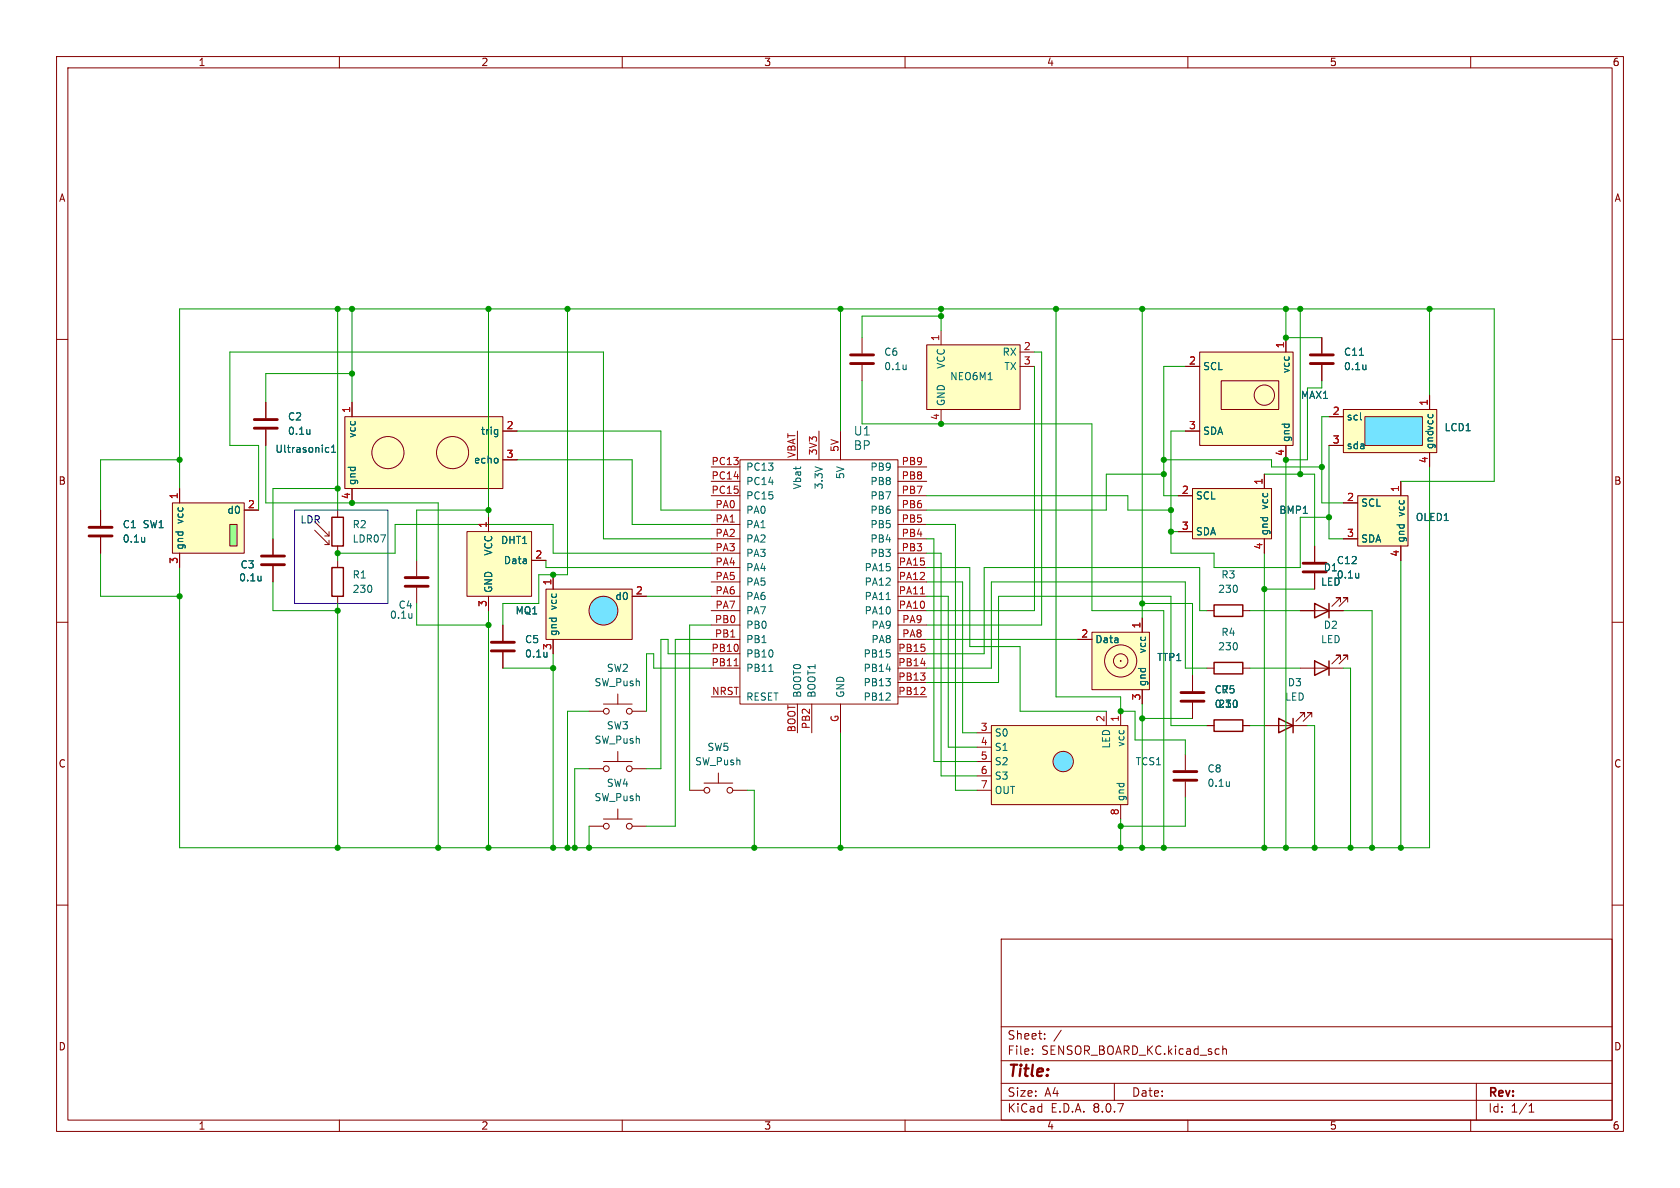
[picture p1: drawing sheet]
<svg xmlns="http://www.w3.org/2000/svg" width="297mm" height="210mm" viewBox="0 0 297 210" stroke-linecap="round" stroke-linejoin="round" font-family="sans-serif">
<g fill="none" stroke="#840000" stroke-width=".18">
<path d="M10 10h277v190h-277zM12 12h273v186h-273zM60 10v2M110 10v2M160 10v2M210 10v2M260 10v2M233.7 59.7v2.8M10 60h2M233.7 64.5v2.8M285 60h2M10 110h2"/>
<path d="M229.9 108h7.6M237 106.4v-.7h-.8h.8l-1.5 1.5M238.3 106.4v-.7h-.8h.8l-1.6 1.5M285 110h2M10 160h2M177 166h108v32h-108zM285 160h2M60 198v2M110 198v2M160 198v2M177 194.5h108M177 191.5h108"/>
<path d="M177 187.5h108M177 181.5h108M182.5 186.3v.1M182.5 185.5v.1M184.7 183.6v.1M184.7 182.8v.1M187.6 182.1l-1.3 2M197 191.5v3M210 198v2M216.2 184.9v1.5M216.2 185.5l.2-.1 .3 .1 .1 .9M260 198v2"/>
<path d="M261 191.5v6.5M270.3 196.6h.9M270.3 195.5l.4-.4v1.5"/>
</g>
<path d="M232.4 106.7l2.5 1.3-2.5 1.2zM234.9 106.7v2.5" fill="none" stroke="#840000" stroke-width=".25"/>
<path d="M231.6 64.3h4.1M231.6 62.7h4.1" fill="none" stroke="#840000" stroke-width=".51"/>
<path d="M240.3 62.8h.7M241.5 64.5v.8M241.5 65.2l-.1 .1" fill="none" stroke="#006464" stroke-width=".18"/>
<path d="M240 87.6h8.9v8.9h-8.9z" fill="#ffffc2"/>
<path d="M237.5 88.9h2.5M237.5 95.3h2.5M240 87.6h8.9v8.9h-8.9zM247.6 85.1v2.5M247.6 96.5v2.6" fill="none" stroke="#840000" stroke-width=".18"/>
<path d="M212.1 62.2h16.5v16.5h-16.5z" fill="#ffffc2"/>
<g fill="none" stroke="#840000" stroke-width=".18">
<path d="M227.3 59.7v2.5M209.5 64.8h2.6M209.5 76.2h2.6M212.1 62.2h16.5v16.5h-16.5zM215.9 67.3h10.2v5.1h-10.2zM227.3 78.7v2.6"/>
<circle cx="223.5" cy="69.9" r="1.8"/>
</g>
<path d="M193 111.8h10.2v10.1h-10.2z" fill="#ffffc2"/>
<g fill="none" stroke="#840000" stroke-width=".18">
<path d="M190.5 113h2.5M193 111.8h10.2v10.1h-10.2zM201.9 109.2v2.6M201.9 121.9v2.6"/>
<circle cx="198.1" cy="116.8" r="2.84"/>
<circle cx="198.1" cy="116.8" r="1.27"/>
</g>
<circle cx="198.1" cy="116.8" r=".08" fill="#840000" stroke="#840000" stroke-width=".18"/>
<path d="M237.5 72.4h16.5v7.6h-16.5z" fill="#ffffc2"/>
<path d="M241.3 73.7h10.2v5h-10.2z" fill="#74e3ff"/>
<path d="M234.9 73.7h2.6M234.9 78.7h2.6M237.5 72.4h16.5v7.6h-16.5zM241.3 73.7h10.2v5h-10.2zM252.7 69.9v2.5M252.7 80v2.6M209.5 133.4v2.7M209.5 138.2v2.8M223.5 128.3h7.6M230.6 126.7v-.7h-.7h.7l-1.5 1.5M231.9 126.7v-.7h-.8h.8l-1.5 1.5" fill="none" stroke="#840000" stroke-width=".18"/>
<path d="M240.6 74.2h.1M217.3 138.2v.8M217.3 138.9h.1" fill="none" stroke="#006464" stroke-width=".18"/>
<path d="M207.5 137.9h4.1M207.5 136.4h4.1" fill="none" stroke="#840000" stroke-width=".51"/>
<path d="M226.1 127l2.5 1.3-2.5 1.2zM228.6 127v2.5" fill="none" stroke="#840000" stroke-width=".25"/>
<path d="M210.8 86.4h14v8.9h-14z" fill="#ffffc2"/>
<path d="M208.3 87.6h2.5M208.3 94h2.5M210.8 86.4h14v8.9h-14zM223.5 83.8v2.6M223.5 95.3v2.5M213.4 118.1h1.2M219.7 118.1h1.3" fill="none" stroke="#840000" stroke-width=".18"/>
<path d="M214.6 117.1h5.1v2h-5.1z" fill="none" stroke="#840000" stroke-width=".25"/>
<path d="M175.3 128.3h24.1v13.9h-24.1z" fill="#ffffc2"/>
<circle cx="188" cy="134.6" r="1.8" fill="#a4e8ff" stroke="#a4e8ff" stroke-width=".18"/>
<g fill="none" stroke="#840000" stroke-width=".18">
<path d="M232.4 96.5v2.8M88.9 110.5v2.8M88.9 115.3v2.8M210.8 119.4v2.8M213.4 108h1.2M219.7 108h1.3M229.9 118.1h7.6M232.4 101.3v2.8M237 116.6v-.8h-.8h.8l-1.5 1.5M238.3 116.6v-.8h-.8h.8l-1.6 1.5M104.1 135.9h2.6M104.1 125.7h2.6"/>
<path d="M106.7 134.6h5.1M106.7 124.5h5.1M109.2 122.7v1.8M109.2 132.8v1.8M111.8 135.9h2.5M111.8 125.7h2.5M121.9 139.7h2.6M124.5 138.4h5M127 136.7v1.7M129.5 139.7h2.6M172.7 129.5h2.6M172.7 132.1h2.6"/>
<path d="M172.7 134.6h2.6M172.7 137.2h2.6M172.7 139.7h2.6M175.3 128.3h24.1v13.9h-24.1zM195.6 125.7v2.6M198.1 125.7v2.6M210.8 124.2v2.8M213.4 128.3h1.2M219.7 128.3h1.3M104.1 146.1h2.6M106.7 144.8h5.1M109.2 143v1.8"/>
<path d="M111.8 146.1h2.5M198.1 142.2v2.6"/>
<circle cx="107.2" cy="125.7" r=".51"/>
<circle cx="107.2" cy="135.9" r=".51"/>
<circle cx="111.3" cy="125.7" r=".51"/>
<circle cx="111.3" cy="135.9" r=".51"/>
<circle cx="125" cy="139.7" r=".51"/>
<circle cx="129" cy="139.7" r=".51"/>
<circle cx="188" cy="134.6" r="1.8"/>
<circle cx="107.2" cy="146.1" r=".51"/>
<circle cx="111.3" cy="146.1" r=".51"/>
</g>
<path d="M214.6 106.9h5.1v2.1h-5.1zM232.4 116.8l2.5 1.3-2.5 1.3zM234.9 116.8v2.6M214.6 127.3h5.1v2h-5.1z" fill="none" stroke="#840000" stroke-width=".25"/>
<path d="M230.4 99.6h4M86.9 115.1h4M86.9 113.5h4M230.4 101.1h4M208.8 124h4.1M208.8 122.4h4.1" fill="none" stroke="#840000" stroke-width=".51"/>
<path d="M96.7 115.3v.8M96.7 116l-.1 .1M240.2 101.3v.9M240.2 102.1h-.1" fill="none" stroke="#006464" stroke-width=".18"/>
<path d="M30.5 88.9h12.7v8.9h-12.7z" fill="#ffffc2"/>
<path d="M40.6 92.7h1.3v3.8h-1.3z" fill="#9bff8f"/>
<path d="M47 71.1v2.8M47 75.9v2.8M30.5 88.9h12.7v8.9h-12.7zM31.7 86.4v2.5M31.7 97.8v2.5M40.6 92.7h1.3v3.8h-1.3zM43.2 90.2h2.5" fill="none" stroke="#840000" stroke-width=".18"/>
<path d="M45 75.7h4M45 74.2h4" fill="none" stroke="#840000" stroke-width=".51"/>
<path d="M54.8 75.9v.9M54.8 76.7h-.1" fill="none" stroke="#006464" stroke-width=".18"/>
<path d="M163.8 61h16.5v11.4h-16.5z" fill="#ffffc2"/>
<path d="M166.4 58.4v2.6M163.8 61h16.5v11.4h-16.5zM166.4 72.4v2.5M180.3 62.2h2.6M180.3 64.8h2.6M17.8 90.2v2.8M17.8 95v2.8" fill="none" stroke="#840000" stroke-width=".18"/>
<path d="M15.7 94.7h4.1M15.7 93.2h4.1" fill="none" stroke="#840000" stroke-width=".51"/>
<path d="M25.6 95v.8M25.6 95.7l-.1 .1" fill="none" stroke="#006464" stroke-width=".18"/>
<path d="M61 73.7h27.9v12.7h-27.9z" fill="#ffffc2"/>
<g fill="none" stroke="#840000" stroke-width=".18">
<path d="M61 73.7h27.9v12.7h-27.9zM62.2 71.1v2.6M88.9 76.2h2.5M62.2 86.4v2.5M88.9 81.3h2.5"/>
<circle cx="68.6" cy="80" r="2.84"/>
<circle cx="80" cy="80" r="2.84"/>
</g>
<path d="M57.6 79.9h.5M57.6 79.2h.5M58.6 80h.7M58.6 79l.4-.3v1.3M87.9 75.9l.1 .1M88 75.9v1.1l-.1 .1M88 76.7l-.1 .1" fill="none" stroke="#006464" stroke-width=".18"/>
<path d="M82.5 94h11.5v11.4h-11.5z" fill="#ffffc2"/>
<g fill="none" stroke="#840000" stroke-width=".18">
<path d="M152.4 59.7v2.8M141 76.2v5.1M144.8 76.2v5.1M148.6 76.2v5.1M152.4 64.5v2.8M48.3 95.3v2.7M55.6 93.7l2.6 2.6M55.6 92.2l2.6 2.5M57.4 96.3h.8M57.4 94.7h.8M58.2 94v.7M58.2 95.5v.8"/>
<path d="M59.7 90.2v1.2M59.7 96.5v1.3M59.7 99.1v1.2M73.7 99.1v2.8M82.5 94h11.5v11.4h-11.5zM86.4 91.4v2.6M94 99.1h2.5M125.7 90.2h5.1M125.7 92.7h5.1M125.7 95.3h5.1M125.7 97.8h5.1M125.7 87.6h5.1"/>
<path d="M125.7 85.1h5.1M125.7 82.6h5.1M130.8 81.3h27.9v43.2h-27.9zM158.7 90.2h5.1M158.7 92.7h5.1M158.7 95.3h5.1M158.7 97.8h5.1M158.7 87.6h5.1M158.7 85.1h5.1M158.7 82.6h5.1M48.3 100.1v2.8M59.7 105.4v1.3"/>
<path d="M73.7 103.9v2.8M86.4 105.4v2.6M125.7 108h5.1M125.7 105.4h5.1M125.7 102.9h5.1M125.7 100.3h5.1M125.7 113h5.1M125.7 110.5h5.1M125.7 115.6h5.1M125.7 118.1h5.1M158.7 108h5.1M158.7 105.4h5.1"/>
<path d="M158.7 102.9h5.1M158.7 100.3h5.1M158.7 113h5.1M158.7 110.5h5.1M158.7 115.6h5.1M158.7 118.1h5.1M125.7 123.2h5.1M141 124.5v5M143.5 124.5v5M148.6 124.5v5M158.7 123.2h5.1M158.7 120.7h5.1"/>
</g>
<path d="M150.4 64.3h4M150.4 62.7h4M46.2 99.8h4.1M46.2 98.3h4.1M71.6 103.6h4.1M71.6 102.1h4.1" fill="none" stroke="#840000" stroke-width=".51"/>
<path d="M160.2 64.5v.8M160.2 65.2l-.1 .1M46.1 101.8v.9M46.1 102.6h.1M72.8 108.4v.9M72.8 109.2h.1M135.9 118.7h.7M156.7 106h.7" fill="none" stroke="#006464" stroke-width=".18"/>
<path d="M58.7 91.4h2v5.1h-2zM58.7 100.3h2v5.1h-2z" fill="none" stroke="#840000" stroke-width=".25"/>
<path d="M129.8 117.7h.7M162.7 105h.7" fill="none" stroke="#a90000" stroke-width=".18"/>
<path d="M96.5 104.1h15.3v8.9h-15.3z" fill="#ffffc2"/>
<circle cx="106.7" cy="107.9" r="2.54" fill="#78dbff" stroke="#78dbff" stroke-width=".18"/>
<g fill="none" stroke="#840000" stroke-width=".18">
<path d="M227.3 59.7v2.5M233.7 59.7v2.8M47 71.1v2.8M47 75.9v2.8M62.2 71.1v2.6M88.9 76.2h2.5M209.5 64.8h2.6M209.5 76.2h2.6M227.3 78.7v2.6M233.7 64.5v2.8M234.9 73.7h2.6M234.9 78.7h2.6"/>
<path d="M252.7 69.9v2.5M17.8 90.2v2.8M17.8 95v2.8M31.7 86.4v2.5M31.7 97.8v2.5M43.2 90.2h2.5M48.3 95.3v2.7M62.2 86.4v2.5M86.4 91.4v2.6M88.9 81.3h2.5M94 99.1h2.5M208.3 87.6h2.5"/>
<path d="M208.3 94h2.5M223.5 83.8v2.6M223.5 95.3v2.5M232.4 96.5v2.8M237.5 88.9h2.5M237.5 95.3h2.5M247.6 85.1v2.5M247.6 96.5v2.6M252.7 80v2.6M48.3 100.1v2.8M86.4 105.4v2.6M88.9 110.5v2.8"/>
<path d="M88.9 115.3v2.8M96.5 104.1h15.3v8.9h-15.3zM97.8 101.6v2.5M97.8 113v2.6M111.8 105.4h2.5M190.5 113h2.5M201.9 109.2v2.6M210.8 119.4v2.8M229.9 108h2.5M232.4 101.3v2.8M234.9 108h2.6M201.9 121.9v2.6"/>
<path d="M210.8 124.2v2.8M213.4 128.3h1.2M219.7 128.3h1.3"/>
<circle cx="106.7" cy="107.9" r="2.54"/>
</g>
<path d="M52.1 90.2h16.5v16.5h-16.5z" fill="none" stroke="#0000c2" stroke-width=".18"/>
<g fill="none" stroke="#009600" stroke-width=".18">
<path d="M59.7 54.6v35.6M62.2 54.6v16.5M86.4 54.6v36.8M100.3 54.6v47h-5.1v5.1h-6.3v3.8M148.6 54.6v21.6M166.4 54.6v3.8M166.4 55.9h-14v3.8M186.7 54.6v68.6h11.4v2.5h2.6v5.1h8.8v2.6M201.9 54.6v54.6M227.3 54.6v5.1h6.4M229.9 54.6v29.2M252.7 54.6v15.3"/>
<path d="M47 78.7v10.2h30.5v61M62.2 66h-15.2v5.1M91.4 76.2h25.4v14h8.9M152.4 67.3v7.6h40.6v33.1h12.7v41.9M182.9 64.8v43.2h-19.1M182.9 62.2h1.2v48.3h-20.3M209.5 64.8h-3.8v22.8h2.6M209.5 76.2h-2.5v21.6h7.6v2.5h15.3v-8.9h5M233.7 67.3v1.3h-2.6v12.7h-3.8v68.6M234.9 78.7v16.6h2.6M234.9 73.7h-1.2v15.2h3.8M17.8 97.8v7.6h13.9"/>
<path d="M31.7 81.3h-13.9v8.9M45.7 90.2v-11.5h-5.1v-16.5h66.1v33.1h19M59.7 86.4h-11.4v8.9M86.4 90.2h-12.7v8.9M91.4 81.3h20.4v11.4h13.9M96.5 99.1v1.2h29.2M125.7 97.8h-27.9v-5.1h-28v5.1h-10.1v1.3M163.8 97.8h2.6v39.4h6.3M163.8 87.6h35.6v2.6h7.6M163.8 92.7h5.1v47h3.8M163.8 95.3h1.3v39.3h7.6M205.7 83.8h-10.1v6.4h-31.8"/>
<path d="M205.7 81.3h19.1v1.3h8.9M207 94h1.3M223.5 83.8h8.9v12.7M223.5 97.8v52.1M247.6 85.1h16.6v-30.5h-232.5v31.8M247.6 99.1v50.8M252.7 82.6v67.3h-221v-49.6M48.3 102.9v5.1h11.4M59.7 106.7v43.2M73.7 106.7v3.8h12.7M86.4 108v41.9M88.9 118.1h8.9"/>
<path d="M97.8 115.6v34.3M114.3 105.4h11.4M125.7 113h-6.3v33.1h-5.1M125.7 110.5h-3.8v29.2M125.7 118.1h-10.1v-2.5h-1.3v10.1M125.7 115.6h-7.6v-2.6h-1.3v22.9h-2.5M163.8 100.3h7.6v14h8.9v11.4h15.3M163.8 118.1h11.5v-15.2h34.2v15.2h3.9M163.8 113h26.7M163.8 105.4h3.8v26.7h5.1M163.8 102.9h6.4v26.6h2.5M201.9 106.7h8.9v12.7"/>
<path d="M213.4 108h-1.3v-7.7h-38.1v15.3h-10.2M221 108h8.9M221 118.1h8.9M223.5 104.1h8.9M237.5 108h5.1v41.9M237.5 118.1h1.3v31.8M104.1 125.7h-3.8v24.2M104.1 135.9h-2.5v14M132.1 139.7h1.2v10.2M148.6 129.5v20.4M163.8 120.7h12.7v-15.3h30.5v22.9h6.4M201.9 124.5v25.4"/>
<path d="M201.9 127h8.9M221 128.3h2.5M231.1 128.3h1.3v21.6M104.1 146.1v3.8M198.1 144.8v5.1M209.5 141v5.1h-11.4"/>
</g>
<g fill="none" stroke="#006464" stroke-width=".18">
<path d="M54.8 75.9v.9M54.8 76.7h-.1M57.6 79.9h.5M57.6 79.2h.5M58.6 80h.7M58.6 79l.4-.3v1.3M87.9 75.9l.1 .1M88 75.9v1.1l-.1 .1M88 76.7l-.1 .1M240.3 62.8h.7M240.6 74.2h.1M241.5 64.5v.8"/>
<path d="M241.5 65.2l-.1 .1M25.6 95v.8M25.6 95.7l-.1 .1M46.1 101.8v.9M46.1 102.6h.1M96.7 115.3v.8M96.7 116l-.1 .1M240.2 101.3v.9M240.2 102.1h-.1"/>
</g>
<g fill="#009600" stroke="#009600" stroke-width=".18">
<circle cx="242.6" cy="149.9" r=".46"/>
<circle cx="232.4" cy="149.9" r=".46"/>
<circle cx="238.8" cy="149.9" r=".46"/>
<circle cx="247.6" cy="149.9" r=".46"/>
<circle cx="205.7" cy="83.8" r=".46"/>
<circle cx="205.7" cy="81.3" r=".46"/>
<circle cx="166.4" cy="54.6" r=".46"/>
<circle cx="186.7" cy="54.6" r=".46"/>
<circle cx="201.9" cy="54.6" r=".46"/>
<circle cx="207" cy="94" r=".46"/>
<circle cx="207" cy="90.2" r=".46"/>
<circle cx="166.4" cy="55.9" r=".46"/>
<circle cx="166.4" cy="74.9" r=".46"/>
<circle cx="205.7" cy="149.9" r=".46"/>
<circle cx="198.1" cy="149.9" r=".46"/>
<circle cx="201.9" cy="149.9" r=".46"/>
<circle cx="201.9" cy="127" r=".46"/>
<circle cx="198.1" cy="146.1" r=".46"/>
<circle cx="227.3" cy="81.3" r=".46"/>
<circle cx="252.7" cy="54.6" r=".46"/>
<circle cx="233.7" cy="82.6" r=".46"/>
<circle cx="229.9" cy="83.8" r=".46"/>
<circle cx="229.9" cy="54.6" r=".46"/>
<circle cx="227.3" cy="54.6" r=".46"/>
<circle cx="227.3" cy="59.7" r=".46"/>
<circle cx="234.9" cy="91.4" r=".46"/>
<circle cx="227.3" cy="149.9" r=".46"/>
<circle cx="223.5" cy="149.9" r=".46"/>
<circle cx="201.9" cy="106.7" r=".46"/>
<circle cx="223.5" cy="104.1" r=".46"/>
<circle cx="100.3" cy="149.9" r=".46"/>
<circle cx="101.6" cy="149.9" r=".46"/>
<circle cx="77.5" cy="149.9" r=".46"/>
<circle cx="59.7" cy="149.9" r=".46"/>
<circle cx="86.4" cy="149.9" r=".46"/>
<circle cx="97.8" cy="149.9" r=".46"/>
<circle cx="104.1" cy="149.9" r=".46"/>
<circle cx="97.8" cy="118.1" r=".46"/>
<circle cx="62.2" cy="54.6" r=".46"/>
<circle cx="62.2" cy="66" r=".46"/>
<circle cx="59.7" cy="54.6" r=".46"/>
<circle cx="86.4" cy="54.6" r=".46"/>
<circle cx="62.2" cy="88.9" r=".46"/>
<circle cx="31.7" cy="81.3" r=".46"/>
<circle cx="97.8" cy="101.6" r=".46"/>
<circle cx="31.7" cy="105.4" r=".46"/>
<circle cx="59.7" cy="86.4" r=".46"/>
<circle cx="86.4" cy="90.2" r=".46"/>
<circle cx="59.7" cy="108" r=".46"/>
<circle cx="86.4" cy="110.5" r=".46"/>
<circle cx="59.7" cy="97.8" r=".46"/>
<circle cx="198.1" cy="125.7" r=".46"/>
<circle cx="148.6" cy="54.6" r=".46"/>
<circle cx="100.3" cy="54.6" r=".46"/>
<circle cx="148.6" cy="149.9" r=".46"/>
<circle cx="133.3" cy="149.9" r=".46"/>
</g>
<text font-size="2.8" fill="#840000" x="178" y="190.9">Title:</text>
<g font-size="2.1" fill="#006464">
<text x="150.8" y="77.2">U1</text>
<text x="150.8" y="79.7">BP</text>
</g>
<g font-size="2.1" fill="#840000">
<text x="178" y="184">Sheet:</text>
<text x="178" y="186.7">File:</text>
<text x="184.1" y="186.7">SENSOR_BOARD_KC.kicad_sch</text>
<text x="178" y="196.9">KiCad</text>
<text x="178" y="194.1">Size:</text>
<text x="184.7" y="194.1">A4</text>
<text x="185.7" y="196.9">E.D.A.</text>
<text x="193.3" y="196.9">8.0.7</text>
<text x="200" y="194.1">Date:</text>
<text x="263" y="194.3">Rev:</text>
<text x="263" y="196.9">Id:</text>
<text x="267.1" y="196.9">1/1</text>
</g>
<g font-size="1.8" fill="#840000">
<text x="35" y="11.9">1</text>
<text x="85" y="11.9">2</text>
<text x="135" y="11.9">3</text>
<text x="185" y="11.9">4</text>
<text x="235" y="11.9">5</text>
<text x="285" y="11.9">6</text>
<text x="10.3" y="35.9">A</text>
<text x="285.3" y="35.9">A</text>
<text x="10.3" y="85.9">B</text>
<text x="285.3" y="85.9">B</text>
<text x="10.3" y="135.9">C</text>
<text x="285.3" y="135.9">C</text>
<text x="10.3" y="185.9">D</text>
<text x="285.3" y="185.9">D</text>
<text x="35" y="199.9">1</text>
<text x="85" y="199.9">2</text>
<text x="135" y="199.9">3</text>
<text x="185" y="199.9">4</text>
<text x="235" y="199.9">5</text>
<text x="285" y="199.9">6</text>
</g>
<g font-size="1.8" fill="#006464">
<text x="156.2" y="63.1">C6</text>
<text x="156.2" y="65.6">0.1u</text>
<text x="167.2" y="65.3" transform="rotate(-90 167.2 65.3)">VCC</text>
<text x="177.1" y="63.1">RX</text>
<text x="177.5" y="65.6">TX</text>
<text x="212.6" y="65.6">SCL</text>
<text x="237.5" y="63.1">C11</text>
<text x="237.5" y="65.6">0.1u</text>
<text x="167.2" y="71.9" transform="rotate(-90 167.2 71.9)">GND</text>
<text x="167.9" y="67.4">NEO6M1</text>
<text x="228.2" y="66.1" transform="rotate(-90 228.2 66.1)">vcc</text>
<text x="229.9" y="70.7">MAX1</text>
<text x="50.8" y="74.5">C2</text>
<text x="50.8" y="77.1">0.1u</text>
<text x="63.1" y="77.5" transform="rotate(-90 63.1 77.5)">vcc</text>
<text x="84.9" y="77.1">trig</text>
<text x="212.6" y="77.1">SDA</text>
<text x="238" y="74.5">scl</text>
<text x="255.3" y="76.4">LCD1</text>
<text x="48.6" y="80.2">Ultrasonic1</text>
<text x="83.7" y="82.1">echo</text>
<text x="131.8" y="83.4">PC13</text>
<text x="153.8" y="83.4">PB9</text>
<text x="228.2" y="78.2" transform="rotate(-90 228.2 78.2)">gnd</text>
<text x="238" y="79.6">sda</text>
<text x="253.6" y="79.5" transform="rotate(-90 253.6 79.5)">gnd vcc</text>
<text x="63.1" y="85.9" transform="rotate(-90 63.1 85.9)">gnd</text>
<text x="131.8" y="86">PC14</text>
<text x="131.8" y="88.5">PC15</text>
<text x="141.8" y="86.6" transform="rotate(-90 141.8 86.6)">Vbat</text>
<text x="145.6" y="86.6" transform="rotate(-90 145.6 86.6)">3.3V</text>
<text x="149.5" y="84.8" transform="rotate(-90 149.5 84.8)">5V</text>
<text x="153.8" y="88.5">PB7</text>
<text x="153.8" y="86">PB8</text>
<text x="211.3" y="88.5">SCL</text>
<text x="240.5" y="89.8">SCL</text>
<text x="21.6" y="93.6">C1</text>
<text x="25.1" y="93.6">SW1</text>
<text x="32.6" y="92.8" transform="rotate(-90 32.6 92.8)">vcc</text>
<text x="40.1" y="91">d0</text>
<text x="62.2" y="93.6">R2</text>
<text x="131.8" y="91">PA0</text>
<text x="131.8" y="93.6">PA1</text>
<text x="153.8" y="93.6">PB5</text>
<text x="153.8" y="91">PB6</text>
<text x="211.3" y="94.8">SDA</text>
<text x="224.4" y="94.7" transform="rotate(-90 224.4 94.7)">gnd</text>
<text x="224.4" y="90.2" transform="rotate(-90 224.4 90.2)">vcc</text>
<text x="226.1" y="91">BMP1</text>
<text x="248.5" y="91.5" transform="rotate(-90 248.5 91.5)">vcc</text>
<text x="250.2" y="92.3">OLED1</text>
<text x="21.6" y="96.1">0.1u</text>
<text x="32.6" y="97.3" transform="rotate(-90 32.6 97.3)">gnd</text>
<text x="42.4" y="100.7">C3</text>
<text x="62.2" y="96.1">LDR07</text>
<text x="87.2" y="98.3" transform="rotate(-90 87.2 98.3)">VCC</text>
<text x="88.5" y="96.4">DHT1</text>
<text x="89" y="99.9">Data</text>
<text x="131.8" y="96.1">PA2</text>
<text x="131.8" y="98.7">PA3</text>
<text x="131.8" y="101.2">PA4</text>
<text x="152.8" y="101.2">PA15</text>
<text x="153.8" y="98.7">PB3</text>
<text x="153.8" y="96.1">PB4</text>
<text x="233.9" y="101.2">D1</text>
<text x="236.2" y="99.9">C12</text>
<text x="240.5" y="96.1">SDA</text>
<text x="248.5" y="96" transform="rotate(-90 248.5 96)">gnd</text>
<text x="42.2" y="103">0.1u</text>
<text x="62.2" y="102.5">R1</text>
<text x="62.2" y="105">230</text>
<text x="70.4" y="107.8">C4</text>
<text x="87.2" y="104.9" transform="rotate(-90 87.2 104.9)">GND</text>
<text x="98.7" y="108" transform="rotate(-90 98.7 108)">vcc</text>
<text x="108.7" y="106.3">d0</text>
<text x="131.8" y="103.7">PA5</text>
<text x="131.8" y="106.3">PA6</text>
<text x="152.8" y="106.3">PA11</text>
<text x="152.8" y="103.7">PA12</text>
<text x="215.3" y="105">230</text>
<text x="215.8" y="102.5">R3</text>
<text x="233.4" y="103.7">LED</text>
<text x="236.2" y="102.5">0.1u</text>
<text x="68.8" y="109.6">0.1u</text>
<text x="91" y="108.8">MQ1</text>
<text x="92.7" y="113.9">C5</text>
<text x="98.7" y="112.5" transform="rotate(-90 98.7 112.5)">gnd</text>
<text x="131.8" y="108.8">PA7</text>
<text x="131.8" y="111.4">PB0</text>
<text x="131.8" y="113.9">PB1</text>
<text x="152.8" y="108.8">PA10</text>
<text x="154" y="113.9">PA8</text>
<text x="154" y="111.4">PA9</text>
<text x="193.5" y="113.9">Data</text>
<text x="215.8" y="112.6">R4</text>
<text x="233.4" y="113.9">LED</text>
<text x="233.9" y="111.4">D2</text>
<text x="92.7" y="116.4">0.1u</text>
<text x="107.2" y="119">SW2</text>
<text x="131.8" y="116.4">PB10</text>
<text x="131.8" y="119">PB11</text>
<text x="152.6" y="119">PB14</text>
<text x="152.6" y="116.4">PB15</text>
<text x="202.8" y="115.6" transform="rotate(-90 202.8 115.6)">vcc</text>
<text x="204.5" y="117.1">TTP1</text>
<text x="215.3" y="115.2">230</text>
<text x="105" y="121.5">SW_Push</text>
<text x="131.8" y="124.1">RESET</text>
<text x="141.8" y="123.4" transform="rotate(-90 141.8 123.4)">BOOT0</text>
<text x="144.4" y="123.4" transform="rotate(-90 144.4 123.4)">BOOT1</text>
<text x="149.5" y="123.4" transform="rotate(-90 149.5 123.4)">GND</text>
<text x="152.6" y="124.1">PB12</text>
<text x="152.6" y="121.5">PB13</text>
<text x="202.8" y="121.4" transform="rotate(-90 202.8 121.4)">gnd</text>
<text x="214.6" y="122.8">C7</text>
<text x="215.3" y="125.3">230</text>
<text x="215.8" y="122.8">R5</text>
<text x="227.1" y="124.1">LED</text>
<text x="227.6" y="121.5">D3</text>
<text x="105" y="131.7">SW_Push</text>
<text x="107.2" y="129.1">SW3</text>
<text x="175.8" y="130.4">S0</text>
<text x="122.8" y="135.5">SW_Push</text>
<text x="125" y="132.9">SW5</text>
<text x="175.8" y="132.9">S1</text>
<text x="175.8" y="135.5">S2</text>
<text x="196.4" y="132.4" transform="rotate(-90 196.4 132.4)">LED</text>
<text x="199" y="132.1" transform="rotate(-90 199 132.1)">vcc</text>
<text x="200.7" y="135.5">TCS1</text>
<text x="213.4" y="136.8">C8</text>
<text x="105" y="141.8">SW_Push</text>
<text x="107.2" y="139.3">SW4</text>
<text x="175.8" y="138">S3</text>
<text x="175.8" y="140.6">OUT</text>
<text x="199" y="141.7" transform="rotate(-90 199 141.7)">gnd</text>
<text x="213.4" y="139.3">0.1u</text>
</g>
<g font-size="1.8" fill="#a90000">
<text x="166.1" y="60.4" transform="rotate(-90 166.1 60.4)">1</text>
<text x="180.9" y="62">2</text>
<text x="180.9" y="64.5">3</text>
<text x="210.1" y="64.5">2</text>
<text x="227.1" y="61.7" transform="rotate(-90 227.1 61.7)">1</text>
<text x="252.5" y="71.8" transform="rotate(-90 252.5 71.8)">1</text>
<text x="62" y="73.1" transform="rotate(-90 62 73.1)">1</text>
<text x="89.5" y="75.9">2</text>
<text x="166.1" y="74.4" transform="rotate(-90 166.1 74.4)">4</text>
<text x="210.1" y="75.9">3</text>
<text x="235.5" y="73.4">2</text>
<text x="89.5" y="81">3</text>
<text x="125.7" y="82.3">PC13</text>
<text x="140.7" y="81" transform="rotate(-90 140.7 81)">VBAT</text>
<text x="144.5" y="80.6" transform="rotate(-90 144.5 80.6)">3V3</text>
<text x="148.3" y="80" transform="rotate(-90 148.3 80)">5V</text>
<text x="159.3" y="82.3">PB9</text>
<text x="227.1" y="80.7" transform="rotate(-90 227.1 80.7)">4</text>
<text x="235.5" y="78.5">3</text>
<text x="252.5" y="82" transform="rotate(-90 252.5 82)">4</text>
<text x="31.5" y="88.3" transform="rotate(-90 31.5 88.3)">1</text>
<text x="43.7" y="89.9">2</text>
<text x="62" y="88.3" transform="rotate(-90 62 88.3)">4</text>
<text x="125.7" y="84.8">PC14</text>
<text x="125.7" y="87.4">PC15</text>
<text x="126.4" y="89.9">PA0</text>
<text x="159.3" y="89.9">PB6</text>
<text x="159.3" y="87.4">PB7</text>
<text x="159.3" y="84.8">PB8</text>
<text x="208.8" y="87.4">2</text>
<text x="223.3" y="85.8" transform="rotate(-90 223.3 85.8)">1</text>
<text x="238.1" y="88.6">2</text>
<text x="247.4" y="87.1" transform="rotate(-90 247.4 87.1)">1</text>
<text x="86.1" y="93.4" transform="rotate(-90 86.1 93.4)">1</text>
<text x="126.4" y="92.5">PA1</text>
<text x="126.4" y="95">PA2</text>
<text x="159.3" y="95">PB4</text>
<text x="159.3" y="92.5">PB5</text>
<text x="208.8" y="93.7">3</text>
<text x="238.1" y="95">3</text>
<text x="31.5" y="99.8" transform="rotate(-90 31.5 99.8)">3</text>
<text x="94.5" y="98.8">2</text>
<text x="126.4" y="97.5">PA3</text>
<text x="126.4" y="100.1">PA4</text>
<text x="158.8" y="100.1">PA15</text>
<text x="159.3" y="97.5">PB3</text>
<text x="223.3" y="97.2" transform="rotate(-90 223.3 97.2)">4</text>
<text x="247.4" y="98.5" transform="rotate(-90 247.4 98.5)">4</text>
<text x="86.1" y="107.4" transform="rotate(-90 86.1 107.4)">3</text>
<text x="97.5" y="103.6" transform="rotate(-90 97.5 103.6)">1</text>
<text x="112.3" y="105.2">2</text>
<text x="126.4" y="102.6">PA5</text>
<text x="126.4" y="105.2">PA6</text>
<text x="126.4" y="107.7">PA7</text>
<text x="158.8" y="107.7">PA10</text>
<text x="158.8" y="105.2">PA11</text>
<text x="158.8" y="102.6">PA12</text>
<text x="126.3" y="110.2">PB0</text>
<text x="126.3" y="112.8">PB1</text>
<text x="159.4" y="112.8">PA8</text>
<text x="159.4" y="110.2">PA9</text>
<text x="191.1" y="112.8">2</text>
<text x="201.7" y="111.2" transform="rotate(-90 201.7 111.2)">1</text>
<text x="97.5" y="115" transform="rotate(-90 97.5 115)">3</text>
<text x="125.7" y="115.3">PB10</text>
<text x="125.7" y="117.9">PB11</text>
<text x="158.7" y="117.9">PB14</text>
<text x="158.7" y="115.3">PB15</text>
<text x="125.8" y="122.9">NRST</text>
<text x="158.7" y="122.9">PB12</text>
<text x="158.7" y="120.4">PB13</text>
<text x="201.7" y="123.9" transform="rotate(-90 201.7 123.9)">3</text>
<text x="140.7" y="129.6" transform="rotate(-90 140.7 129.6)">BOOT</text>
<text x="143.3" y="129" transform="rotate(-90 143.3 129)">PB2</text>
<text x="148.3" y="127.7" transform="rotate(-90 148.3 127.7)">G</text>
<text x="173.3" y="129.3">3</text>
<text x="173.3" y="131.8">4</text>
<text x="195.3" y="127.7" transform="rotate(-90 195.3 127.7)">2</text>
<text x="197.9" y="127.7" transform="rotate(-90 197.9 127.7)">1</text>
<text x="173.3" y="134.4">5</text>
<text x="173.3" y="136.9">6</text>
<text x="173.3" y="139.4">7</text>
<text x="197.9" y="144.2" transform="rotate(-90 197.9 144.2)">8</text>
</g>
<text font-size="1.8" fill="#0000c2" x="53" y="92.8">LDR</text>
</svg>
